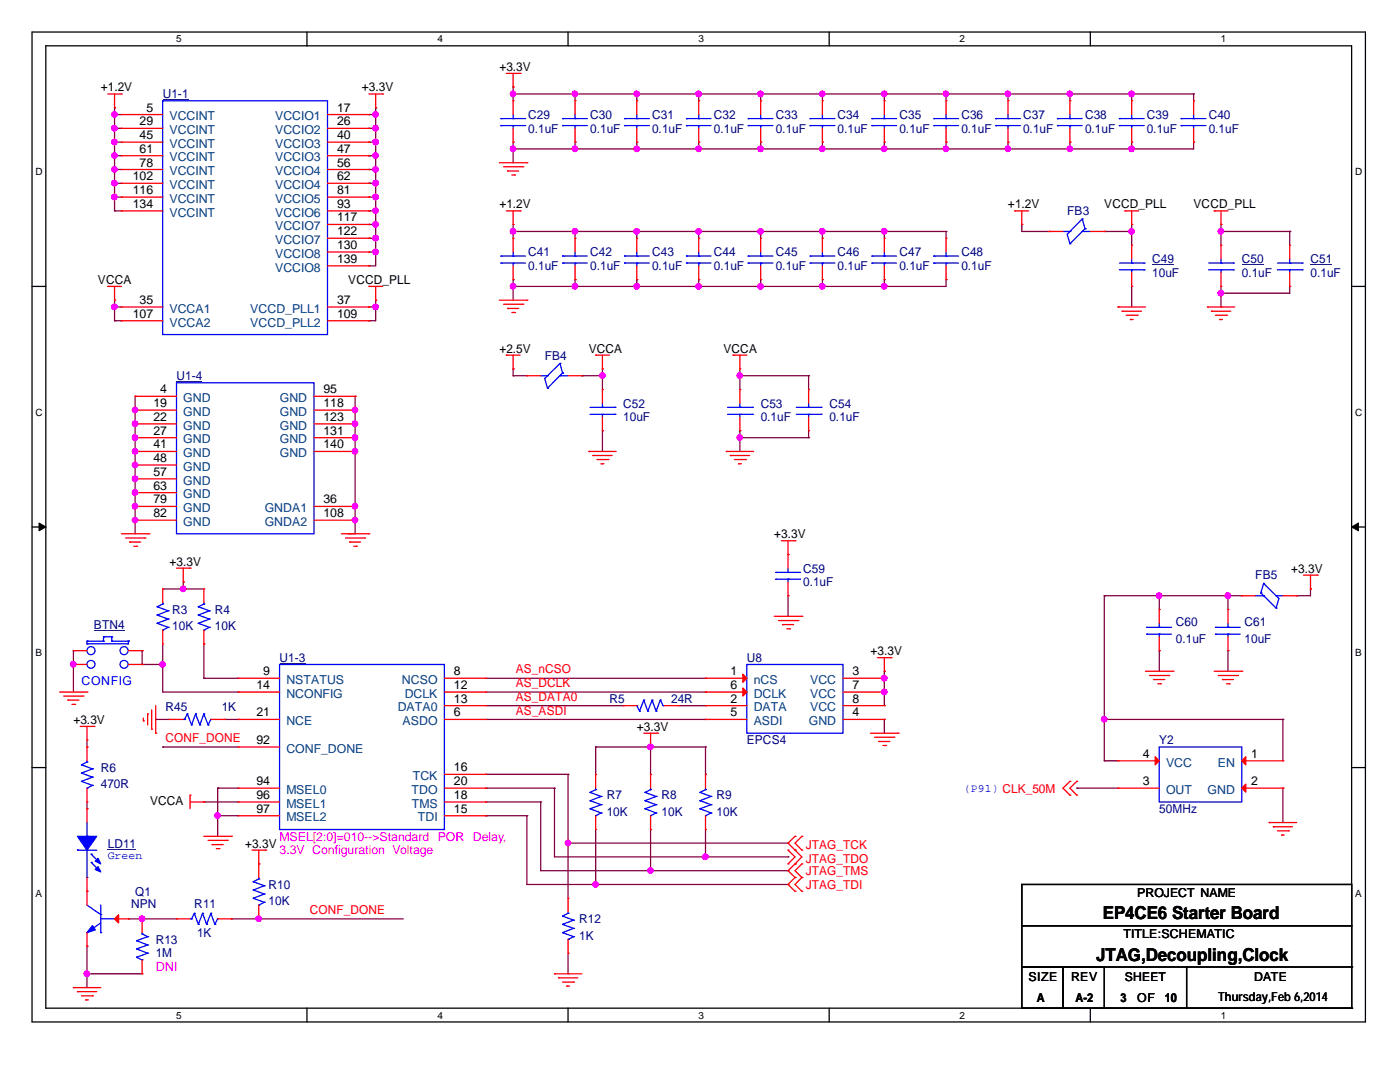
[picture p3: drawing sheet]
<svg xmlns="http://www.w3.org/2000/svg" width="279mm" height="216mm" viewBox="0 0 279 216" stroke-linecap="round" stroke-linejoin="round" font-family="sans-serif">
<path d="M6.4 6.4h266.1v197.5h-266.1zM9.1 9.1h260.6v192.1h-260.6z" fill="none" stroke="#000" stroke-width=".25"/>
<g fill="#fff">
<path d="M35.2 6.6h1.1v2.3h-1.1z"/>
<path d="M35.2 201.4h1.1v2.3h-1.1z"/>
</g>
<path d="M61.3 6.4v2.7M61.3 201.2v2.7" fill="none" stroke="#000" stroke-width=".25"/>
<g fill="#fff">
<path d="M87.3 6.6h1.1v2.3h-1.1z"/>
<path d="M87.3 201.4h1.1v2.3h-1.1z"/>
</g>
<path d="M113.4 6.4v2.7M113.4 201.2v2.7" fill="none" stroke="#000" stroke-width=".25"/>
<g fill="#fff">
<path d="M139.4 6.6h1.1v2.3h-1.1z"/>
<path d="M139.4 201.4h1.1v2.3h-1.1z"/>
</g>
<path d="M165.5 6.4v2.7M165.5 201.2v2.7" fill="none" stroke="#000" stroke-width=".25"/>
<g fill="#fff">
<path d="M191.5 6.6h1.1v2.3h-1.1z"/>
<path d="M191.5 201.4h1.1v2.3h-1.1z"/>
</g>
<path d="M217.6 6.4v2.7M217.6 201.2v2.7" fill="none" stroke="#000" stroke-width=".25"/>
<g fill="#fff">
<path d="M243.6 6.6h1.1v2.3h-1.1z"/>
<path d="M243.6 201.4h1.1v2.3h-1.1z"/>
<path d="M7.1 33.1h1.4v2.2h-1.4z"/>
<path d="M270.5 33.1h1.4v2.2h-1.4z"/>
<path d="M7.1 81.1h1.4v2.3h-1.4z"/>
<path d="M270.5 81.1h1.4v2.3h-1.4z"/>
</g>
<path d="M6.4 57.2h2.7M269.7 57.2h2.8" fill="none" stroke="#000" stroke-width=".25"/>
<g fill="#fff">
<path d="M7.1 129.1h1.3v2.3h-1.3z"/>
<path d="M270.5 129.1h1.3v2.3h-1.3z"/>
</g>
<path d="M6.4 105.2h2.7M269.7 105.2h2.8" fill="none" stroke="#000" stroke-width=".25"/>
<g fill="#000" stroke="#000" stroke-width=".2">
<path d="M7.8 104.4l1.3 .8-1.3 .7z" fill-rule="evenodd"/>
<path d="M269.7 105.2l1.4-.8v1.5z" fill-rule="evenodd"/>
</g>
<g fill="#fff">
<path d="M7.1 177.1h1.3v2.3h-1.3z"/>
<path d="M270.5 177.1h1.3v2.3h-1.3z"/>
</g>
<path d="M6.4 153.2h2.7M269.7 153.2h2.8M203.9 176.5h65.8v8.2h-65.8zM203.9 184.7h65.8v8.3h-65.8zM203.9 193h8.2v8.2h-8.2zM212.1 193h8.3v8.2h-8.3zM236.8 193h.1M236.8 193v8.2M269.7 193h.1M269.7 193v8.2M220.4 201.2h49.3M269.7 201.2h.1" fill="none" stroke="#000" stroke-width=".25"/>
<g fill="none" stroke="#800040" stroke-width=".25">
<path d="M102.4 17.4h.1M102.4 18.8h.1M102.4 17.4v2.7M102.4 18.8h135.8M114.8 18.8h.1M114.8 18.8v1.3M127.1 18.8h.1M127.1 18.8v1.3M139.4 18.8h.1M139.4 18.8v1.3M151.8 18.8h.1M151.8 18.8v1.3"/>
<path d="M164.1 18.8h.1M164.1 18.8v1.3M176.5 18.8h.1M176.5 18.8v1.3M188.8 18.8h.1M188.8 18.8v1.3M201.2 18.8h.1M201.2 18.8v1.3M213.5 18.8h.1M213.5 18.8v1.3M225.8 18.8h.1M225.8 18.8v1.3"/>
<path d="M238.2 18.8h.1M238.2 18.8v1.3M22.9 22.9h.1M22.9 25.6h.1M22.9 28.4h.1M22.9 31.1h.1M22.9 33.8h.1M22.9 36.6h.1M22.9 39.3h.1M22.9 21.5h.1M22.9 21.5v20.6M22.9 22.9h1.3"/>
<path d="M22.9 25.6h1.3M22.9 28.4h1.3M22.9 31.1h1.3M22.9 33.8h1.3M22.9 36.6h1.3M22.9 39.3h1.3M73.6 22.9h.1M73.6 25.6h.1M73.6 28.4h.1M73.6 31.1h.1M73.6 33.8h.1M73.6 36.6h.1"/>
<path d="M73.6 39.3h.1M73.6 22.9h1.4M73.6 25.6h1.4M73.6 28.4h1.4M73.6 31.1h1.4M73.6 33.8h1.4M73.6 36.6h1.4M73.6 39.3h1.4M75 21.5h.1M75 22.9h.1M75 25.6h.1M75 28.4h.1"/>
<path d="M75 31.1h.1M75 33.8h.1M75 36.6h.1M75 39.3h.1M75 21.5v31.5h-1.4M102.4 28.4h.1M102.4 29.7h.1M102.4 28.4v4.1M114.8 28.4h.1M114.8 29.7h.1M114.8 28.4v1.3M127.1 28.4h.1"/>
<path d="M127.1 29.7h.1M127.1 28.4v1.3M139.4 28.4h.1M139.4 29.7h.1M139.4 28.4v1.3M151.8 28.4h.1M151.8 29.7h.1M151.8 28.4v1.3M164.1 28.4h.1M164.1 29.7h.1M164.1 28.4v1.3M176.5 28.4h.1"/>
<path d="M176.5 29.7h.1M176.5 28.4v1.3M188.8 28.4h.1M188.8 29.7h.1M188.8 28.4v1.3M201.2 28.4h.1M201.2 29.7h.1M201.2 28.4v1.3M213.5 28.4h.1M213.5 29.7h.1M213.5 28.4v1.3M225.8 28.4h.1"/>
<path d="M225.8 29.7h.1M225.8 28.4v1.3M238.2 28.4h.1M238.2 28.4v1.3h-135.8M22.9 59.9h.1M22.9 42.1h.1M22.9 59.9v4.1M22.9 42.1h1.3M73.6 42.1h.1M73.6 44.8h.1M73.6 47.5h.1M73.6 50.3h.1"/>
<path d="M73.6 53h.1M73.6 42.1h1.4M73.6 44.8h1.4M73.6 47.5h1.4M73.6 50.3h1.4M75 42.1h.1M75 44.8h.1M75 47.5h.1M75 50.3h.1M75 59.9h.1M75 59.9v4.1h-1.4M102.4 55.8h.1"/>
<path d="M102.4 44.8h.1M102.4 46.2h.1M102.4 57.2h.1M102.4 44.8v2.7M102.4 55.8v4.1M102.4 46.2h86.4M114.8 55.8h.1M114.8 46.2h.1M114.8 57.2h.1M114.8 46.2v1.3M114.8 55.8v1.4M127.1 55.8h.1"/>
<path d="M127.1 46.2h.1M127.1 57.2h.1M127.1 46.2v1.3M127.1 55.8v1.4M139.4 55.8h.1M139.4 46.2h.1M139.4 57.2h.1M139.4 46.2v1.3M139.4 55.8v1.4M151.8 55.8h.1M151.8 46.2h.1M151.8 57.2h.1"/>
<path d="M151.8 46.2v1.3M151.8 55.8v1.4M164.1 55.8h.1M164.1 57.2h.1M164.1 46.2h.1M164.1 46.2v1.3M164.1 55.8v1.4M176.5 55.8h.1M176.5 46.2h.1M176.5 57.2h.1M176.5 46.2v1.3M176.5 55.8v1.4"/>
<path d="M188.8 55.8h.1M188.8 46.2h.1M188.8 46.2v1.3M188.8 55.8v1.4h-86.4M203.9 44.8h.1M203.9 44.8v1.4h5.5M209.4 46.2h.1M220.4 46.2h.1M220.4 46.2h5.4M225.8 57.2h.1M225.8 44.8h.1M225.8 46.2h.1"/>
<path d="M225.8 44.8v4.1M225.8 57.2v4.1M243.7 44.8h.1M243.7 58.5h.1M243.7 46.2h.1M243.7 46.2h13.7M243.7 44.8v4.1M243.7 57.2v4.1M257.4 46.2h.1M257.4 57.2h.1M257.4 46.2v2.7M257.4 57.2v1.3h-13.7"/>
<path d="M22.9 61.3h.1M22.9 64h.1M22.9 61.3h1.3M22.9 64h1.3M27 79.1h.1M27 79.1v27.4M70.9 79.1h.1M70.9 79.1v27.4h-1.4M73.6 61.3h.1M73.6 64h.1M73.6 61.3h1.4M75 61.3h.1"/>
<path d="M102.4 75h.1M102.4 73.6h.1M102.4 73.6v1.4M102.4 75h2.8M116.1 75h.1M116.1 75h4.1M120.2 73.6h.1M120.2 75h.1M120.2 73.6v4.1M147.7 75h.1M147.7 75h13.7M147.7 73.6v4.1"/>
<path d="M161.4 75h.1M161.4 75v2.7M243.7 61.3h.1M27 81.8h.1M27 84.6h.1M27 87.3h.1M27 90.1h.1M27 92.8h.1M27 95.5h.1M27 98.3h.1M70.9 84.6h.1M70.9 87.3h.1"/>
<path d="M70.9 90.1h.1M120.2 85.9h.1M120.2 85.9v4.2M147.7 85.9h.1M147.7 87.3h.1M147.7 85.9v4.2M147.7 87.3h13.7M161.4 87.3h.1M161.4 85.9v1.4M27 101h.1M27 103.8h.1M32.5 117.5h.1"/>
<path d="M32.5 117.5h8.2M36.6 116.1h.1M36.6 117.5h.1M36.6 116.1v1.4M69.5 106.5h.1M70.9 101h.1M70.9 103.8h.1M157.3 118.9h.1M157.3 118.9v4.1M220.4 118.9h.1M220.4 118.9v32.9M220.4 118.9h27.4"/>
<path d="M231.4 118.9h.1M231.4 118.9v2.7M245.1 118.9h.1M245.1 118.9v2.7M258.8 118.9h.1M261.5 117.5h.1M261.5 117.5v1.4h-2.7M14.6 129.8h.1M14.6 132.6h.1M14.6 129.8v8.3M28.4 129.8h.1M28.4 132.6h.1"/>
<path d="M28.4 129.8v2.8M28.4 132.6h4.1M32.5 132.6h.1M32.5 128.5v9.6h15M40.7 128.5h.1M40.7 135.3h.1M40.7 135.3h6.8M40.7 128.5v6.8M47.5 138.1h.1M96.9 135.3h43.9M96.9 138.1h43.9M140.8 135.3h.1"/>
<path d="M140.8 138.1h.1M176.5 133.9h.1M176.5 138.1h.1M176.5 135.3h.1M176.5 133.9v6.9M231.4 129.8h.1M231.4 129.8v4.1M245.1 129.8h.1M245.1 129.8v4.1M17.4 149.1h.1M17.4 147.7v1.4M31.1 143.6h.1"/>
<path d="M31.1 143.6h2.7M32.5 149.1h.1M32.5 149.1h15M43.4 157.3h.1M43.4 157.3v9.6M43.4 157.3h4.1M44.8 143.6h2.7M47.5 143.6h.1M96.9 154.5h.1M96.9 157.3h.1M96.9 140.8h27.5M96.9 143.6h43.9"/>
<path d="M96.9 157.3h13.8M96.9 154.5h16.5M110.7 157.3h.1M110.7 157.3v13.7h46.6M113.4 154.5h.1M113.4 154.5v24.7M118.9 149.1h.1M118.9 149.1h21.9M118.9 149.1v5.4M124.4 140.8h.1M129.8 149.1h.1M129.8 149.1v5.4"/>
<path d="M135.3 140.8h5.5M140.8 143.6h.1M140.8 140.8h.1M140.8 154.5h.1M140.8 149.1h.1M140.8 149.1v5.4M176.5 143.6h.1M176.5 143.6v2.7M214.9 157.3h.1M214.9 157.3h8.2M220.4 143.6h.1M220.4 151.8h.1"/>
<path d="M220.4 143.6h35.6M220.4 151.8h2.7M256 143.6h.1M256 157.3h.1M256 143.6v8.2M256 157.3v6.8M17.4 161.4h.1M17.4 160v1.4M40.7 160h.1M40.7 160h6.8M43.4 162.8h.1M43.4 162.8h4.1"/>
<path d="M96.9 160h.1M96.9 162.8h.1M96.9 162.8h8.3M96.9 160h11M105.2 162.8h.1M105.2 162.8v13.7h52.1M107.9 160h.1M107.9 160v13.7h49.4M113.4 168.2h.1M113.4 168.2h43.9M118.9 176.5h.1M118.9 165.5v11"/>
<path d="M129.8 173.7h.1M129.8 165.5v8.2M140.8 171h.1M140.8 165.5v5.5M157.3 168.2h.1M157.3 176.5h.1M157.3 173.7h.1M157.3 171h.1M17.4 188.8h.1M17.4 194.3h.1M17.4 188.8v8.3M17.4 194.3h11"/>
<path d="M25.6 183.3h.1M25.6 183.3h9.6M28.4 183.3h.1M46.2 183.3h.1M46.2 183.3h34.3M51.6 183.3h.1M113.4 194.3h.1M113.4 190.2v4.1"/>
</g>
<g fill="#f0f" stroke="#f0f" stroke-width=".25">
<circle cx="127.1" cy="29.7" r=".54"/>
<circle cx="127.1" cy="18.7" r=".54"/>
<circle cx="114.7" cy="18.7" r=".54"/>
<circle cx="102.4" cy="18.7" r=".54"/>
<circle cx="114.7" cy="29.7" r=".54"/>
<circle cx="102.4" cy="29.7" r=".54"/>
<circle cx="151.8" cy="18.7" r=".54"/>
<circle cx="139.4" cy="18.7" r=".54"/>
<circle cx="151.8" cy="29.7" r=".54"/>
<circle cx="139.4" cy="29.7" r=".54"/>
<circle cx="176.5" cy="29.7" r=".54"/>
<circle cx="164.1" cy="29.7" r=".54"/>
<circle cx="176.5" cy="18.7" r=".54"/>
<circle cx="164.1" cy="18.7" r=".54"/>
<circle cx="188.8" cy="18.7" r=".54"/>
<circle cx="188.8" cy="29.7" r=".54"/>
<circle cx="225.8" cy="29.7" r=".54"/>
<circle cx="225.8" cy="18.7" r=".54"/>
<circle cx="213.5" cy="18.7" r=".54"/>
<circle cx="201.1" cy="18.7" r=".54"/>
<circle cx="213.5" cy="29.7" r=".54"/>
<circle cx="201.1" cy="29.7" r=".54"/>
<circle cx="114.7" cy="46.2" r=".54"/>
<circle cx="102.4" cy="46.2" r=".54"/>
<circle cx="127.1" cy="46.2" r=".54"/>
<circle cx="127.1" cy="57.1" r=".54"/>
<circle cx="102.4" cy="57.1" r=".54"/>
<circle cx="114.7" cy="57.1" r=".54"/>
<circle cx="151.8" cy="46.2" r=".54"/>
<circle cx="139.4" cy="46.2" r=".54"/>
<circle cx="176.5" cy="57.1" r=".54"/>
<circle cx="164.1" cy="57.1" r=".54"/>
<circle cx="151.8" cy="57.1" r=".54"/>
<circle cx="139.4" cy="57.1" r=".54"/>
<circle cx="176.5" cy="46.2" r=".54"/>
<circle cx="164.1" cy="46.2" r=".54"/>
<circle cx="22.8" cy="33.8" r=".54"/>
<circle cx="22.8" cy="31" r=".54"/>
<circle cx="22.8" cy="36.5" r=".54"/>
<circle cx="74.9" cy="25.6" r=".54"/>
<circle cx="74.9" cy="33.8" r=".54"/>
<circle cx="74.9" cy="31" r=".54"/>
<circle cx="74.9" cy="42.1" r=".54"/>
<circle cx="74.9" cy="47.5" r=".54"/>
<circle cx="74.9" cy="50.3" r=".54"/>
<circle cx="22.8" cy="22.8" r=".54"/>
<circle cx="22.8" cy="61.2" r=".54"/>
<circle cx="120.2" cy="74.9" r=".54"/>
<circle cx="147.6" cy="74.9" r=".54"/>
<circle cx="147.6" cy="87.3" r=".54"/>
<circle cx="43.4" cy="162.7" r=".54"/>
<circle cx="22.8" cy="25.6" r=".54"/>
<circle cx="22.8" cy="28.3" r=".54"/>
<circle cx="22.8" cy="39.3" r=".54"/>
<circle cx="74.9" cy="22.8" r=".54"/>
<circle cx="74.9" cy="28.3" r=".54"/>
<circle cx="74.9" cy="36.5" r=".54"/>
<circle cx="74.9" cy="39.3" r=".54"/>
<circle cx="74.9" cy="44.8" r=".54"/>
<circle cx="17.3" cy="194.3" r=".54"/>
<circle cx="28.3" cy="183.3" r=".54"/>
<circle cx="32.4" cy="132.6" r=".54"/>
<circle cx="36.5" cy="117.5" r=".54"/>
<circle cx="70.8" cy="87.3" r=".54"/>
<circle cx="70.8" cy="90.1" r=".54"/>
<circle cx="70.8" cy="101" r=".54"/>
<circle cx="70.8" cy="103.8" r=".54"/>
<circle cx="26.9" cy="84.6" r=".54"/>
<circle cx="26.9" cy="81.8" r=".54"/>
<circle cx="26.9" cy="87.3" r=".54"/>
<circle cx="26.9" cy="92.8" r=".54"/>
<circle cx="26.9" cy="90.1" r=".54"/>
<circle cx="26.9" cy="98.3" r=".54"/>
<circle cx="26.9" cy="95.5" r=".54"/>
<circle cx="26.9" cy="101" r=".54"/>
<circle cx="26.9" cy="103.8" r=".54"/>
<circle cx="51.6" cy="183.3" r=".54"/>
<circle cx="176.5" cy="138.1" r=".54"/>
<circle cx="176.5" cy="135.3" r=".54"/>
<circle cx="70.8" cy="81.8" r=".54"/>
<circle cx="70.8" cy="84.6" r=".54"/>
<circle cx="14.6" cy="132.6" r=".54"/>
<circle cx="220.4" cy="143.5" r=".54"/>
<circle cx="245" cy="118.8" r=".54"/>
<circle cx="231.3" cy="118.8" r=".54"/>
<circle cx="113.3" cy="168.2" r=".54"/>
<circle cx="129.8" cy="149" r=".54"/>
<circle cx="74.9" cy="61.2" r=".54"/>
<circle cx="243.6" cy="46.2" r=".54"/>
<circle cx="243.6" cy="58.5" r=".54"/>
<circle cx="225.8" cy="46.2" r=".54"/>
<circle cx="118.8" cy="176.5" r=".54"/>
<circle cx="129.8" cy="173.7" r=".54"/>
<circle cx="140.8" cy="171" r=".54"/>
</g>
<g fill="none" stroke="#f00" stroke-width=".25">
<path d="M21.5 18.8h2.7M22.9 18.8v2.7M24.2 18.8h.1M73.6 18.8h2.8M75 18.8v2.7M76.4 18.8h.1M101 14.6h2.8M102.4 17.4h.1M102.4 14.6v2.8M103.8 14.6h.1M22.9 21.5h.1M24.2 25.6h.1"/>
<path d="M24.2 28.4h.1M24.2 31.1h.1M24.2 33.8h.1M24.2 36.6h.1M24.2 39.3h.1M24.2 22.9h.1M24.2 25.6h8.3M24.2 28.4h8.3M24.2 31.1h8.3M24.2 33.8h8.3M24.2 36.6h8.3M24.2 39.3h8.3"/>
<path d="M24.2 22.9h8.3M65.4 25.6h8.2M65.4 28.4h8.2M65.4 31.1h8.2M65.4 33.8h8.2M65.4 36.6h8.2M65.4 39.3h8.2M65.4 22.9h8.2M73.6 22.9h.1M73.6 25.6h.1M73.6 28.4h.1M73.6 31.1h.1"/>
<path d="M73.6 33.8h.1M73.6 36.6h.1M73.6 39.3h.1M75 21.5h.1M99.7 32.5h5.5M100.5 33.3h3.9M101.3 34.1h.1M101.3 34.1h2.2M102.2 34.9h.5M102.4 28.4h.1M102.4 20.1h.1M102.4 20.1v2.8"/>
<path d="M102.4 25.6v2.8M102.7 34.9h.1M104.4 33.3h.1M105.2 32.5h.1M114.8 28.4h.1M114.8 20.1h.1M114.8 20.1v2.8M114.8 25.6v2.8M127.1 28.4h.1M127.1 20.1h.1M127.1 20.1v2.8M127.1 25.6v2.8"/>
<path d="M139.4 28.4h.1M139.4 20.1h.1M139.4 20.1v2.8M139.4 25.6v2.8M151.8 28.4h.1M151.8 20.1h.1M151.8 20.1v2.8M151.8 25.6v2.8M164.1 28.4h.1M164.1 20.1h.1M164.1 20.1v2.8M164.1 25.6v2.8"/>
<path d="M176.5 28.4h.1M176.5 20.1h.1M176.5 20.1v2.8M176.5 25.6v2.8M188.8 28.4h.1M188.8 20.1h.1M188.8 20.1v2.8M188.8 25.6v2.8M201.2 28.4h.1M201.2 20.1h.1M201.2 20.1v2.8M201.2 25.6v2.8"/>
<path d="M213.5 28.4h.1M213.5 20.1h.1M213.5 20.1v2.8M213.5 25.6v2.8M225.8 28.4h.1M225.8 20.1h.1M225.8 20.1v2.8M225.8 25.6v2.8M238.2 28.4h.1M238.2 20.1h.1M238.2 20.1v2.8M238.2 25.6v2.8"/>
<path d="M21.5 57.2h.1M21.5 57.2h2.7M22.9 59.9h.1M22.9 57.2v2.7M24.2 42.1h.1M24.2 42.1h8.3M65.4 42.1h8.2M65.4 44.8h8.2M65.4 47.5h8.2M65.4 50.3h8.2M65.4 53h8.2M73.6 57.2h.1"/>
<path d="M73.6 42.1h.1M73.6 44.8h.1M73.6 47.5h.1M73.6 50.3h.1M73.6 53h.1M73.6 57.2h2.8M75 59.9h.1M75 57.2v2.7M99.7 59.9h5.5M101 42.1h2.8M102.4 44.8h.1M102.4 55.8h.1"/>
<path d="M102.4 47.5h.1M102.4 42.1v2.7M102.4 47.5v2.8M102.4 53v2.8M103.8 42.1h.1M105.2 59.9h.1M114.8 55.8h.1M114.8 47.5h.1M114.8 47.5v2.8M114.8 53v2.8M127.1 55.8h.1M127.1 47.5h.1"/>
<path d="M127.1 47.5v2.8M127.1 53v2.8M139.4 55.8h.1M139.4 47.5h.1M139.4 47.5v2.8M139.4 53v2.8M151.8 55.8h.1M151.8 47.5h.1M151.8 47.5v2.8M151.8 53v2.8M164.1 55.8h.1M164.1 47.5h.1"/>
<path d="M164.1 47.5v2.8M164.1 53v2.8M176.5 55.8h.1M176.5 47.5h.1M176.5 47.5v2.8M176.5 53v2.8M188.8 55.8h.1M188.8 47.5h.1M188.8 47.5v2.8M188.8 53v2.8M202.5 42.1h.1M202.5 42.1h2.8"/>
<path d="M203.9 44.8h.1M203.9 42.1v2.7M209.4 46.2h.1M209.4 46.2h2.7M217.6 46.2h2.8M220.4 46.2h.1M224.5 42.1h.1M224.5 42.1h2.7M225.8 44.8h.1M225.8 57.2h.1M225.8 48.9h.1M225.8 42.1v2.7"/>
<path d="M225.8 48.9v2.7M225.8 54.4v2.8M242.3 42.1h.1M242.3 42.1h2.8M243.7 44.8h.1M243.7 57.2h.1M243.7 48.9h.1M243.7 42.1v2.7M243.7 48.9v2.7M243.7 54.4v2.8M257.4 57.2h.1M257.4 48.9h.1"/>
<path d="M257.4 48.9v2.7M257.4 54.4v2.8M24.2 61.3h.1M24.2 64h.1M24.2 61.3h8.3M24.2 64h8.3M27 79.1h.1M27 79.1h8.2M62.7 79.1h8.2M65.4 61.3h8.2M65.4 64h8.2M70.9 79.1h.1"/>
<path d="M73.6 61.3h.1M73.6 64h.1M100.5 60.7h3.9M101 70.9h.1M101 70.9h2.8M101.3 61.6h.1M101.3 61.6h2.2M102.2 62.4h.5M102.4 73.6h.1M102.4 70.9v2.7M102.7 62.4h.1M104.4 60.7h.1"/>
<path d="M105.2 75h.1M105.2 75h2.7M113.4 75h2.7M116.1 75h.1M118.9 70.9h.1M118.9 70.9h2.7M120.2 73.6h.1M120.2 77.7h.1M120.2 70.9v2.7M120.2 77.7v2.8M146.3 70.9h.1M146.3 70.9h2.8"/>
<path d="M147.7 73.6h.1M147.7 77.7h.1M147.7 70.9v2.7M147.7 77.7v2.8M161.4 77.7h.1M161.4 77.7v2.8M223.1 61.3h.1M223.1 61.3h5.5M223.9 62.1h.1M223.9 62.1h3.9M224.7 62.9h2.2M225.6 63.8h.1"/>
<path d="M225.6 63.8h.5M226.9 62.9h.1M241 61.3h.1M241 61.3h5.4M241.8 62.1h.1M241.8 62.1h3.8M242.6 62.9h2.2M243.4 63.8h.1M243.4 63.8h.6M244.8 62.9h.1M27 81.8h.1M27 84.6h.1"/>
<path d="M27 87.3h.1M27 90.1h.1M27 92.8h.1M27 95.5h.1M27 98.3h.1M27 90.1h8.2M27 81.8h8.2M27 84.6h8.2M27 87.3h8.2M27 92.8h8.2M27 95.5h8.2M27 98.3h8.2"/>
<path d="M62.7 90.1h8.2M62.7 81.8h8.2M62.7 84.6h8.2M62.7 87.3h8.2M70.9 81.8h.1M70.9 84.6h.1M70.9 87.3h.1M70.9 90.1h.1M117.5 90.1h.1M117.5 90.1h5.5M118.3 90.9h.1M118.3 90.9h3.9"/>
<path d="M119.1 91.7h2.2M120 92.5h.1M120 92.5h.5M120.2 85.9h.1M120.2 83.2v2.7M121.3 91.7h.1M144.9 90.1h.1M144.9 90.1h5.5M145.8 90.9h.1M145.8 90.9h3.8M146.6 91.7h2.2M147.4 92.5h.1"/>
<path d="M147.4 92.5h.6M147.7 85.9h.1M147.7 83.2v2.7M148.8 91.7h.1M161.4 85.9h.1M161.4 83.2v2.7M24.2 106.5h5.5M25.1 107.4h3.8M25.9 108.2h.1M25.9 108.2h2.2M26.7 109h.6M27 101h.1"/>
<path d="M27 103.8h.1M27 101h8.2M27 103.8h8.2M27.3 109h.1M28.9 107.4h.1M29.7 106.5h.1M32.5 117.5h.1M32.5 117.5v2.7M35.2 113.4h2.7M36.6 116.1h.1M36.6 113.4v2.7M37.9 113.4h.1"/>
<path d="M40.7 117.5h.1M40.7 117.5v2.7M62.7 101h8.2M62.7 103.8h8.2M68.1 106.5h5.5M69 107.4h3.8M69.8 108.2h.1M69.8 108.2h2.2M70.6 109h.5M70.9 101h.1M70.9 103.8h.1M71.1 109h.1"/>
<path d="M72.8 107.4h.1M73.6 106.5h.1M155.9 107.9h2.8M157.3 110.7h.1M157.3 118.9h.1M157.3 107.9v5.5M157.3 116.1v2.8M158.7 107.9h.1M247.8 118.9h.1M247.8 118.9h2.7M256 118.9h2.8M258.8 118.9h.1"/>
<path d="M260.1 114.8h2.8M261.5 117.5h.1M261.5 114.8v2.7M262.9 114.8h.1M11.9 138.1h5.5M12.7 138.9h3.9M13.5 139.7h.1M13.5 139.7h2.2M14.6 129.8h.1M14.6 132.6h.1M14.6 129.8h2.8M14.6 132.6h2.8"/>
<path d="M16.6 138.9h.1M17.4 138.1h.1M25.6 129.8h2.8M25.6 132.6h2.8M28.4 129.8h.1M28.4 132.6h.1M32.5 128.5h.1M32.5 125.7v2.8M40.7 128.5h.1M40.7 125.7v2.8M47.5 138.1h.1M47.5 135.3h.1"/>
<path d="M47.5 138.1h8.3M47.5 135.3h8.3M88.7 138.1h8.2M88.7 135.3h8.2M96.9 135.3h.1M96.9 138.1h.1M140.8 135.3h.1M140.8 138.1h.1M140.8 138.1h8.3M140.8 135.3h8.3M154.5 123h5.5M155.4 123.8h3.8"/>
<path d="M156.2 124.6h.1M156.2 124.6h2.2M157 125.5h.6M157.6 125.5h.1M159.2 123.8h.1M160 123h.1M168.2 138.1h8.3M168.2 135.3h8.3M175.1 131.2h2.7M176.5 133.9h.1M176.5 135.3h.1M176.5 138.1h.1"/>
<path d="M176.5 131.2v2.7M177.8 131.2h.1M228.6 133.9h5.5M229.4 134.8h3.9M230.3 135.6h.1M230.3 135.6h2.2M231.1 136.4h.5M231.4 129.8h.1M231.4 121.6h.1M231.4 121.6v2.8M231.4 127.1v2.7M231.6 136.4h.1"/>
<path d="M233.3 134.8h.1M234.1 133.9h.1M242.3 133.9h5.5M243.1 134.8h3.9M244 135.6h.1M244 135.6h2.2M244.8 136.4h.5M245.1 129.8h.1M245.1 121.6h.1M245.1 121.6v2.8M245.1 127.1v2.7M245.3 136.4h.1"/>
<path d="M247 134.8h.1M247.8 133.9h.1M14.4 140.5h.5M14.9 140.5h.1M16 144.9h2.8M17.4 147.7h.1M17.4 149.1h.1M17.4 144.9v2.8M17.4 149.1v2.7M17.4 157.3v2.7M18.8 144.9h.1M28.6 143.8h.1"/>
<path d="M28.6 143.3v.5M29.5 142.5h.1M29.5 142.5v2.2M30.3 145.5h.1M30.3 141.6v3.9M31.1 146.3h.1M31.1 140.8v5.5M33.8 143.6h.1M33.8 143.6h2.8M37.9 158.7h.1M37.9 158.7v2.7M42.1 143.6h2.7"/>
<path d="M44.8 143.6h.1M47.5 149.1h.1M47.5 157.3h.1M47.5 143.6h.1M47.5 143.6h8.3M47.5 157.3h8.3M47.5 149.1h8.3M88.7 140.8h8.2M88.7 143.6h8.2M88.7 157.3h8.2M88.7 154.5h8.2M96.9 140.8h.1"/>
<path d="M96.9 143.6h.1M96.9 154.5h.1M96.9 157.3h.1M118.9 154.5h.1M118.9 154.5v2.8M124.4 140.8h.1M124.4 140.8h2.7M128.5 146.3h2.7M129.8 149.1h.1M129.8 154.5h.1M129.8 146.3v2.8M129.8 154.5v2.8"/>
<path d="M131.2 146.3h.1M132.6 140.8h2.7M135.3 140.8h.1M140.8 154.5h.1M140.8 140.8h.1M140.8 143.6h.1M140.8 154.5v2.8M140.8 140.8h8.3M140.8 143.6h8.3M168.2 140.8h8.3M168.2 143.6h8.3M173.7 146.3h5.5"/>
<path d="M174.5 147.1h3.9M175.4 148h.1M175.4 148h2.2M176.2 148.8h.5M176.5 143.6h.1M176.5 140.8h.1M176.7 148.8h.1M178.4 147.1h.1M179.2 146.3h.1M213.5 158.7h.1M213.5 155.9h.1M213.5 155.9l-1.4 1.4 1.4 1.4"/>
<path d="M214.9 158.7h.1M214.9 155.9h.1M214.9 155.9l-1.4 1.4 1.4 1.4M223.1 151.8h.1M223.1 157.3h.1M223.1 151.8h8.3M223.1 157.3h8.3M247.8 151.8h8.2M247.8 157.3h8.2M256 157.3h.1M256 151.8h.1M17.4 161.4h.1"/>
<path d="M17.4 177.8h.1M17.4 160h.1M17.4 161.4v2.7M17.4 175.1v5.5M37.9 160h2.8M40.7 160h.1M40.7 166.9h5.5M41.5 167.7h3.8M42.3 168.5h.1M42.3 168.5h2.2M43.2 169.3h.5M43.7 169.3h.1"/>
<path d="M45.3 167.7h.1M46.2 166.9h.1M47.5 160h.1M47.5 162.8h.1M47.5 160h8.3M47.5 162.8h8.3M50.3 169.6h2.7M51.6 172.4h.1M51.6 169.6v5.5M53 169.6h.1M88.7 160h8.2M88.7 162.8h8.2"/>
<path d="M96.9 162.8h.1M96.9 160h.1M113.4 179.2h.1M113.4 179.2v2.7M118.9 165.5h.1M118.9 162.8v2.7M129.8 165.5h.1M129.8 162.8v2.7M140.8 165.5h.1M140.8 162.8v2.7M157.3 169.6h.1M157.3 172.4h.1"/>
<path d="M157.3 169.6l1.4 1.4-1.4 1.4M158.7 172.4h.1M158.7 175.1h.1M158.7 169.6h.1M158.7 166.9h.1M158.7 177.8h.1M158.7 172.4l-1.4 1.3 1.4 1.4M158.7 166.9l-1.4 1.3 2.7 2.8-1.3 1.4M158.7 175.1l-1.4 1.4 1.4 1.3M160 175.1h.1M160 172.4h.1M160 169.6h.1"/>
<path d="M160 166.9h.1M160 177.8h.1M160 172.4l-1.3 1.3 1.3 1.4M160 166.9l-1.3 1.3 1.3 1.4M160 175.1l-1.3 1.4 1.3 1.3M253.3 164.1h.1M253.3 164.1h5.5M254.1 165h.1M254.1 165h3.8M254.9 165.8h2.2M255.8 166.6h.1M255.8 166.6h.5"/>
<path d="M257.1 165.8h.1M14.6 197.1h.1M14.6 197.1h5.5M15.5 197.9h.1M15.5 197.9h3.8M16.3 198.7h2.2M17.1 199.5h.1M17.1 199.5h.6M17.4 188.8h.1M17.4 186.1v2.7M18.5 198.7h.1M22.9 183.3h2.7"/>
<path d="M25.6 183.3h.1M28.4 194.3h.1M28.4 183.3h.1M28.4 183.3v2.8M28.4 191.6v2.7M35.2 183.3h.1M35.2 183.3h2.7M43.4 183.3h2.8M46.2 183.3h.1M51.6 183.3h.1M51.6 180.6v2.7M110.7 194.3h.1"/>
<path d="M110.7 194.3h5.4M111.5 195.1h.1M111.5 195.1h3.8M112.3 196h2.2M113.1 196.8h.1M113.1 196.8h.6M113.4 190.2h.1M113.4 187.5v2.7M114.5 196h.1"/>
</g>
<g fill="none" stroke="#00f" stroke-width=".25">
<path d="M32.5 20.1h32.9v46.7h-32.9zM99.9 23.7h.1M99.9 25.1h.1M99.9 23.7h5M99.9 25.1h5M102.4 25.1h.1M102.4 23.7h.1M102.4 22.9v.8M102.4 25.1v.5M112.3 23.7h.1M112.3 25.1h.1M112.3 23.7h4.9"/>
<path d="M112.3 25.1h4.9M114.8 25.1h.1M114.8 23.7h.1M114.8 22.9v.8M114.8 25.1v.5M124.6 23.7h.1M124.6 25.1h.1M124.6 23.7h5M124.6 25.1h5M127.1 25.1h.1M127.1 23.7h.1M127.1 22.9v.8"/>
<path d="M127.1 25.1v.5M137 23.7h.1M137 25.1h.1M137 23.7h4.9M137 25.1h4.9M139.4 25.1h.1M139.4 23.7h.1M139.4 22.9v.8M139.4 25.1v.5M149.3 23.7h.1M149.3 25.1h.1M149.3 23.7h5"/>
<path d="M149.3 25.1h5M151.8 25.1h.1M151.8 23.7h.1M151.8 22.9v.8M151.8 25.1v.5M161.7 23.7h.1M161.7 25.1h.1M161.7 23.7h4.9M161.7 25.1h4.9M164.1 25.1h.1M164.1 23.7h.1M164.1 22.9v.8"/>
<path d="M164.1 25.1v.5M174 23.7h.1M174 25.1h.1M174 23.7h4.9M174 25.1h4.9M176.5 25.1h.1M176.5 23.7h.1M176.5 22.9v.8M176.5 25.1v.5M186.4 23.7h.1M186.4 25.1h.1M186.4 23.7h4.9"/>
<path d="M186.4 25.1h4.9M188.8 25.1h.1M188.8 23.7h.1M188.8 22.9v.8M188.8 25.1v.5M198.7 23.7h.1M198.7 25.1h.1M198.7 23.7h4.9M198.7 25.1h4.9M201.2 25.1h.1M201.2 23.7h.1M201.2 22.9v.8"/>
<path d="M201.2 25.1v.5M211 23.7h.1M211 25.1h.1M211 23.7h5M211 25.1h5M213.5 25.1h.1M213.5 23.7h.1M213.5 22.9v.8M213.5 25.1v.5M223.4 23.7h.1M223.4 25.1h.1M223.4 23.7h4.9"/>
<path d="M223.4 25.1h4.9M225.8 25.1h.1M225.8 23.7h.1M225.8 22.9v.8M225.8 25.1v.5M235.7 23.7h.1M235.7 25.1h.1M235.7 23.7h5M235.7 25.1h5M238.2 25.1h.1M238.2 23.7h.1M238.2 22.9v.8"/>
<path d="M238.2 25.1v.5M99.9 51.1h.1M99.9 52.5h.1M99.9 52.5h5M99.9 51.1h5M102.4 52.5h.1M102.4 51.1h.1M102.4 50.3v.8M102.4 52.5v.5M112.3 51.1h.1M112.3 52.5h.1M112.3 52.5h4.9"/>
<path d="M112.3 51.1h4.9M114.8 52.5h.1M114.8 51.1h.1M114.8 50.3v.8M114.8 52.5v.5M124.6 51.1h.1M124.6 52.5h.1M124.6 52.5h5M124.6 51.1h5M127.1 52.5h.1M127.1 51.1h.1M127.1 50.3v.8"/>
<path d="M127.1 52.5v.5M137 51.1h.1M137 52.5h.1M137 52.5h4.9M137 51.1h4.9M139.4 52.5h.1M139.4 51.1h.1M139.4 50.3v.8M139.4 52.5v.5M149.3 51.1h.1M149.3 52.5h.1M149.3 52.5h5"/>
<path d="M149.3 51.1h5M151.8 52.5h.1M151.8 51.1h.1M151.8 50.3v.8M151.8 52.5v.5M161.7 51.1h.1M161.7 52.5h.1M161.7 52.5h4.9M161.7 51.1h4.9M164.1 52.5h.1M164.1 51.1h.1M164.1 50.3v.8"/>
<path d="M164.1 52.5v.5M174 51.1h.1M174 52.5h.1M174 52.5h4.9M174 51.1h4.9M176.5 52.5h.1M176.5 51.1h.1M176.5 50.3v.8M176.5 52.5v.5M186.4 51.1h.1M186.4 52.5h.1M186.4 52.5h4.9"/>
<path d="M186.4 51.1h4.9M188.8 52.5h.1M188.8 51.1h.1M188.8 50.3v.8M188.8 52.5v.5M212.1 46.2h1.4M213.5 48.6h.1M213.5 46.2h.1M216 43.7h.1M216 46.2h.1M216 43.7l-3 3 .5 1.9M216 46.2h1.6"/>
<path d="M216 43.7l.5 1.9M216.5 45.6h.1M216.5 45.6l-3 3M223.4 52.5h4.9M223.4 53.8h4.9M225.8 53.8h.1M225.8 52.5h.1M225.8 51.6v.9M225.8 53.8v.6M228.3 52.5h.1M228.3 53.8h.1M241.2 52.5h5"/>
<path d="M241.2 53.8h5M243.7 53.8h.1M243.7 52.5h.1M243.7 51.6v.9M243.7 53.8v.6M246.2 52.5h.1M246.2 53.8h.1M254.9 52.5h5M254.9 53.8h5M257.4 53.8h.1M257.4 52.5h.1M257.4 51.6v.9"/>
<path d="M257.4 53.8v.6M259.9 52.5h.1M259.9 53.8h.1M35.2 76.4h27.5v30.1h-27.5zM107.9 75h1.4M109.3 77.5h.1M109.3 75h.1M111.8 72.5h.1M111.8 75h.1M111.8 72.5l-3.1 3 .6 2M111.8 75h1.6M111.8 72.5l.5 1.9"/>
<path d="M112.3 74.4h.1M112.3 74.4l-3 3.1M117.8 81.3h4.9M117.8 82.7h4.9M120.2 82.7h.1M120.2 81.3h.1M120.2 80.5v.8M120.2 82.7v.5M122.7 81.3h.1M122.7 82.7h.1M145.2 81.3h5M145.2 82.7h5"/>
<path d="M147.7 82.7h.1M147.7 81.3h.1M147.7 80.5v.8M147.7 82.7v.5M150.2 81.3h.1M150.2 82.7h.1M158.9 81.3h5M158.9 82.7h5M161.4 82.7h.1M161.4 81.3h.1M161.4 80.5v.8M161.4 82.7v.5"/>
<path d="M163.9 81.3h.1M163.9 82.7h.1M154.8 114.2h.1M154.8 115.6h.1M154.8 114.2h5M154.8 115.6h5M157.3 115.6h.1M157.3 114.2h.1M157.3 113.4v.8M157.3 115.6v.5M250.5 118.9h1.7M251.6 118.3h.1"/>
<path d="M251.6 118.3l3.1 3M252.2 116.4h.1M252.2 118.9h.1M252.2 116.4l3 3-.5 1.9M252.2 116.4l-.6 1.9M254.7 118.9h.1M254.7 118.9h1.3M17.4 128.5h.1M17.4 127.9h.1M17.4 127.9v.6M17.4 127.9h3.3M20.7 127.9h.1"/>
<path d="M20.7 127.1h.1M20.7 127.1v.8M20.7 127.1h1.6M22.3 127.1h.1M22.3 127.9h.1M22.3 127.9h3.3M22.3 127.1v.8M25.6 127.9h.1M25.6 127.9v.6h-8.2M31.4 121.1h.1M31.4 122.7h.1M31.4 124.4h.1"/>
<path d="M31.4 121.1l2.2 .8M31.4 122.7l2.2 .8M31.4 124.4l2.2 .8M32.5 125.7h.1M32.5 120.5h.1M32.5 120.5l-1.1 .6M32.5 120.2v.3M33.6 121.9h.1M33.6 123.5h.1M33.6 125.2h.1M33.6 121.9l-2.2 .8M33.6 123.5l-2.2 .9"/>
<path d="M33.6 125.2l-1.1 .5M39.6 121.1h.1M39.6 122.7h.1M39.6 124.4h.1M39.6 121.1l2.2 .8M39.6 122.7l2.2 .8M39.6 124.4l2.2 .8M40.7 125.7h.1M40.7 120.5h.1M40.7 120.5l-1.1 .6M40.7 120.2v.3M41.8 121.9h.1"/>
<path d="M41.8 123.5h.1M41.8 125.2h.1M41.8 121.9l-2.2 .8M41.8 123.5l-2.2 .9M41.8 125.2l-1.1 .5M55.8 132.6h32.9v32.9h-32.9zM128.5 139.7h.1M128.5 139.7l.8 2.2M128.5 139.7l-.9 2.2M130.1 139.7h.1M130.1 139.7l.8 2.2M130.1 139.7l-.8 2.2"/>
<path d="M131.8 139.7h.1M131.8 139.7l.5 1.1M131.8 139.7l-.9 2.2M149.1 132.6h19.1v13.7h-19.1zM228.9 125.2h.1M228.9 126.5h.1M228.9 125.2h4.9M228.9 126.5h4.9M231.4 126.5h.1M231.4 125.2h.1M231.4 124.4v.8M231.4 126.5v.6"/>
<path d="M242.6 125.2h.1M242.6 126.5h.1M242.6 125.2h4.9M242.6 126.5h4.9M245.1 126.5h.1M245.1 125.2h.1M245.1 124.4v.8M245.1 126.5v.6M254.7 121.3h.1M16.3 152.6h.1M16.3 154.3h.1M16.3 155.9h.1"/>
<path d="M16.3 152.6l2.2 .8M16.3 154.3l2.2 .8M16.3 155.9l2.2 .8M17.4 157.3h.1M17.4 152.1h.1M17.4 151.8v.3M17.4 152.1l-1.1 .5M18.5 153.4h.1M18.5 155.1h.1M18.5 156.7h.1M18.5 153.4l-2.2 .9M18.5 155.1l-2.2 .8"/>
<path d="M18.5 156.7l-1.1 .6M36.6 143.6h.2M36.8 143.6h.1M37.4 142.5h.1M37.4 142.5l-.6 1.1M37.4 142.5l.8 2.2M38.2 144.7h.1M39 142.5h.1M39 142.5l-.8 2.2M39 142.5l.9 2.2M39.9 144.7h.1M40.7 142.5h.1"/>
<path d="M40.7 142.5l-.8 2.2M40.7 142.5l.8 2.2M41.5 144.7h.1M42.1 143.6h.1M42.1 143.6l-.6 1.1M117.8 158.1h.1M117.8 159.8h.1M117.8 158.1l2.2 .8M117.8 159.8l2.2 .8M118.9 157.6h.1M118.9 157.6l-1.1 .5M118.9 157.3v.3"/>
<path d="M120 158.9h.1M120 158.9l-2.2 .9M127.1 140.8h.1M127.1 140.8l.5 1.1M127.6 141.9h.1M128.7 158.1h.1M128.7 159.8h.1M128.7 158.1l2.2 .8M128.7 159.8l2.2 .8M129.3 141.9h.1M129.8 157.6h.1M129.8 157.6l-1.1 .5"/>
<path d="M129.8 157.3v.3M130.9 141.9h.1M130.9 158.9h.1M130.9 158.9l-2.2 .9M132.3 140.8h.1M132.3 140.8h.3M139.7 158.1h.1M139.7 159.8h.1M139.7 158.1l2.2 .8M139.7 159.8l2.2 .8M140.8 157.6h.1M140.8 157.6l-1.1 .5"/>
<path d="M140.8 157.3v.3M141.9 158.9h.1M141.9 158.9l-2.2 .9M231.4 149.1h16.4v10.9h-16.4zM15.5 169.6h.1M15.5 169.6h3.8M17.4 166.9h.1M17.4 175.1h.1M17.4 164.1v2.8M17.4 169.6v5.5M18.2 170.4h.1M18.2 172.1h.1"/>
<path d="M18.2 170.4l1.7 1.7M18.2 172.1l1.7 1.6M50.5 175.9h.1M50.5 177.6h.1M50.5 179.2h.1M50.5 175.9l2.2 .8M50.5 177.6l2.2 .8M50.5 179.2l2.2 .8M51.6 175.4h.1M51.6 175.4l-1.1 .5M51.6 175.1v.3M52.7 176.7h.1"/>
<path d="M52.7 178.4h.1M52.7 176.7l-2.2 .9M52.7 178.4l-2.2 .8M117.8 161.4h.1M117.8 161.4l2.2 .8M118.9 162.8h.1M120 160.6h.1M120 162.2h.1M120 160.6l-2.2 .8M120 162.2l-1.1 .6M128.7 161.4h.1M128.7 161.4l2.2 .8"/>
<path d="M129.8 162.8h.1M130.9 160.6h.1M130.9 162.2h.1M130.9 160.6l-2.2 .8M130.9 162.2l-1.1 .6M139.7 161.4h.1M139.7 161.4l2.2 .8M140.8 162.8h.1M141.9 160.6h.1M141.9 162.2h.1M141.9 160.6l-2.2 .8M141.9 162.2l-1.1 .6"/>
<path d="M17.4 186.1h.1M17.4 180.6l2.7 1.9M20.1 182.5h.1M20.1 186.1h.1M20.1 184.1l-2.7 2M20.1 180.6v5.5M20.1 183.3h2.8M22.9 183.3h.1M27.3 187.7h.1M27.3 189.4h.1M27.3 191h.1M27.3 187.7l2.2 .9"/>
<path d="M27.3 189.4l2.2 .8M27.3 191l1.1 .6M28.4 191.6h.1M28.4 186.4h.1M28.4 186.4l1.1 .5M28.4 186.1v.3M29.5 186.9h.1M29.5 188.6h.1M29.5 190.2h.1M29.5 186.9l-2.2 .8M29.5 188.6l-2.2 .8M29.5 190.2l-2.2 .8"/>
<path d="M37.9 183.3h.3M38.2 183.3h.1M38.8 182.2h.1M38.8 182.2l-.6 1.1M38.8 182.2l.8 2.2M39.6 184.4h.1M40.4 182.2h.1M40.4 182.2l-.8 2.2M40.4 182.2l.8 2.2M41.2 184.4h.1M42.1 182.2h.1M42.1 182.2l-.9 2.2"/>
<path d="M42.1 182.2l.8 2.2M42.9 184.4h.1M43.4 183.3h.1M43.4 183.3l-.5 1.1M51.6 180.6h.1M52.7 180h.1M52.7 180l-1.1 .6M112.3 182.8h.1M112.3 184.4h.1M112.3 186.1h.1M112.3 182.8l2.2 .8M112.3 184.4l2.2 .9"/>
<path d="M112.3 186.1l2.2 .8M113.4 187.5h.1M113.4 182.2h.1M113.4 182.2l-1.1 .6M113.4 181.9v.3M114.5 183.6h.1M114.5 185.3h.1M114.5 186.9h.1M114.5 183.6l-2.2 .8M114.5 185.3l-2.2 .8M114.5 186.9l-1.1 .6"/>
<circle cx="18.2" cy="129.8" r=".81"/>
<circle cx="18.2" cy="132.6" r=".8"/>
<circle cx="24.8" cy="129.8" r=".81"/>
<circle cx="24.8" cy="132.6" r=".8"/>
</g>
<path d="M32.5 19.9h5.1M230 52.9h4.3M247.8 52.9h4.4M261.5 52.9h4.4M35.2 76.2h5.2M18.8 125.9h6.1M55.8 132.4h5.2M21.5 169.5h5.7" fill="none" stroke="#000080" stroke-width=".2"/>
<g fill="#00f" stroke="#00f" stroke-width=".25">
<path d="M15.5 166.9h3.8l-1.9 2.7z" fill-rule="evenodd"/>
<path d="M19.6 172.9l.5 1.1-1.1-.5z" fill-rule="evenodd"/>
<path d="M19.6 171.3l.5 1.1-1.1-.6z" fill-rule="evenodd"/>
<path d="M18.5 184.7l.5 .8-1.6 .6z" fill-rule="evenodd"/>
</g>
<g fill="#f00" stroke="#f00" stroke-width=".25">
<path d="M148.3 134.5l.8 .8-.8 .8z" fill-rule="evenodd"/>
<path d="M148.3 137.3l.8 .8-.8 .8z" fill-rule="evenodd"/>
<path d="M230.5 151l.9 .8-.9 .8z" fill-rule="evenodd"/>
<path d="M247.8 157.3l.8-.8v1.6z" fill-rule="evenodd"/>
<path d="M247.8 151.8l.8-.8v1.6z" fill-rule="evenodd"/>
<path d="M22.9 183.3l.8-.8v1.6z" fill-rule="evenodd"/>
</g>
<g font-size="3.6">
<text x="220.1" y="183.3">EP4CE6 Starter Board</text>
<text x="218.7" y="191.9">JTAG,Decoupling,Clock</text>
</g>
<g font-size="2.5">
<text x="99.7" y="14.1">+3.3V</text>
<text x="20.1" y="18.2">+1.2V</text>
<text x="29.2" y="22.3">5</text>
<text x="67.3" y="22.3">17</text>
<text x="72.2" y="18.2">+3.3V</text>
<text x="27.9" y="25">29</text>
<text x="27.9" y="27.8">45</text>
<text x="67.3" y="25">26</text>
<text x="67.3" y="27.8">40</text>
<text x="26.5" y="36">102</text>
<text x="27.9" y="30.5">61</text>
<text x="27.9" y="33.2">78</text>
<text x="67.3" y="30.5">47</text>
<text x="67.3" y="33.2">56</text>
<text x="67.3" y="36">62</text>
<text x="26.5" y="38.7">116</text>
<text x="26.5" y="41.5">134</text>
<text x="67.3" y="38.7">81</text>
<text x="67.3" y="41.5">93</text>
<text x="99.7" y="41.6">+1.2V</text>
<text x="201.2" y="41.6">+1.2V</text>
<text x="220.4" y="41.6">VCCD_PLL</text>
<text x="238.2" y="41.6">VCCD_PLL</text>
<text x="67.3" y="44.2">117</text>
<text x="67.3" y="46.9">122</text>
<text x="67.3" y="49.7">130</text>
<text x="67.3" y="52.5">139</text>
<text x="19.6" y="56.6">VCCA</text>
<text x="69.5" y="56.6">VCCD_PLL</text>
<text x="26.5" y="63.4">107</text>
<text x="27.9" y="60.7">35</text>
<text x="67.3" y="60.7">37</text>
<text x="67.3" y="63.4">109</text>
<text x="99.7" y="70.4">+2.5V</text>
<text x="117.5" y="70.4">VCCA</text>
<text x="144.4" y="70.4">VCCA</text>
<text x="30.6" y="81.2">19</text>
<text x="30.6" y="84">22</text>
<text x="32" y="78.5">4</text>
<text x="64.6" y="78.5">95</text>
<text x="64.6" y="81.2">118</text>
<text x="64.6" y="84">123</text>
<text x="30.6" y="86.7">27</text>
<text x="30.6" y="89.5">41</text>
<text x="64.6" y="86.7">131</text>
<text x="64.6" y="89.5">140</text>
<text x="30.6" y="92.2">48</text>
<text x="30.6" y="95">57</text>
<text x="30.6" y="97.7">63</text>
<text x="30.6" y="100.5">79</text>
<text x="64.6" y="100.5">36</text>
<text x="30.6" y="103.2">82</text>
<text x="64.6" y="103.2">108</text>
<text x="154.5" y="107.4">+3.3V</text>
<text x="33.8" y="112.9">+3.3V</text>
<text x="257.7" y="114.3">+3.3V</text>
<text x="173.7" y="130.7">+3.3V</text>
<text x="51.2" y="137.5">14</text>
<text x="52.5" y="134.7">9</text>
<text x="90.6" y="134.7">8</text>
<text x="90.6" y="137.5">12</text>
<text x="145.8" y="134.7">1</text>
<text x="145.8" y="137.5">6</text>
<text x="170.1" y="134.7">3</text>
<text x="170.1" y="137.5">7</text>
<text x="51.2" y="143">21</text>
<text x="90.6" y="140.2">13</text>
<text x="90.6" y="143">6</text>
<text x="145.8" y="140.2">2</text>
<text x="145.8" y="143">5</text>
<text x="170.1" y="143">4</text>
<text x="170.1" y="140.2">8</text>
<text x="14.6" y="144.4">+3.3V</text>
<text x="51.2" y="148.5">92</text>
<text x="127.1" y="145.8">+3.3V</text>
<text x="90.6" y="153.9">16</text>
<text x="228.1" y="151.2">4</text>
<text x="249.7" y="151.2">1</text>
<text x="30" y="160.6">VCCA</text>
<text x="51.2" y="156.7">94</text>
<text x="51.2" y="159.4">96</text>
<text x="90.6" y="156.7">20</text>
<text x="90.6" y="159.4">18</text>
<text x="228.1" y="156.7">3</text>
<text x="249.7" y="156.7">2</text>
<text x="51.2" y="162.2">97</text>
<text x="90.6" y="162.2">15</text>
<text x="48.9" y="169.1">+3.3V</text>
<text x="226.9" y="179">PROJECT NAME</text>
<text x="224.2" y="187.2">TITLE:SCHEMATIC</text>
<text x="205.3" y="195.7">SIZE</text>
<text x="213.8" y="195.7">REV</text>
<text x="250.3" y="195.7">DATE</text>
<text x="206.9" y="199.9">A</text>
<text x="214.6" y="199.9">A-2</text>
<text x="223.6" y="199.9">3</text>
<text x="226.9" y="199.9">OF</text>
<text x="232.5" y="199.9">10</text>
<text x="243.1" y="199.6">Thursday,Feb 6,2014</text>
</g>
<g font-size="2.5" fill="#000080">
<text x="32.5" y="19.6">U1-1</text>
<text x="105.4" y="23.7">C29</text>
<text x="117.8" y="23.7">C30</text>
<text x="130.1" y="23.7">C31</text>
<text x="142.5" y="23.7">C32</text>
<text x="154.8" y="23.7">C33</text>
<text x="167.1" y="23.7">C34</text>
<text x="179.5" y="23.7">C35</text>
<text x="191.9" y="23.7">C36</text>
<text x="204.2" y="23.7">C37</text>
<text x="216.5" y="23.7">C38</text>
<text x="228.9" y="23.7">C39</text>
<text x="241.2" y="23.7">C40</text>
<text x="105.4" y="26.5">0.1uF</text>
<text x="117.8" y="26.5">0.1uF</text>
<text x="130.1" y="26.5">0.1uF</text>
<text x="142.5" y="26.5">0.1uF</text>
<text x="154.8" y="26.5">0.1uF</text>
<text x="167.1" y="26.5">0.1uF</text>
<text x="179.5" y="26.5">0.1uF</text>
<text x="191.9" y="26.5">0.1uF</text>
<text x="204.2" y="26.5">0.1uF</text>
<text x="216.5" y="26.5">0.1uF</text>
<text x="228.9" y="26.5">0.1uF</text>
<text x="241.2" y="26.5">0.1uF</text>
<text x="213" y="42.9">FB3</text>
<text x="105.4" y="51.2">C41</text>
<text x="105.4" y="53.9">0.1uF</text>
<text x="117.8" y="51.2">C42</text>
<text x="117.8" y="53.9">0.1uF</text>
<text x="130.1" y="51.2">C43</text>
<text x="130.1" y="53.9">0.1uF</text>
<text x="142.5" y="51.2">C44</text>
<text x="142.5" y="53.9">0.1uF</text>
<text x="154.8" y="51.2">C45</text>
<text x="154.8" y="53.9">0.1uF</text>
<text x="167.1" y="51.2">C46</text>
<text x="167.1" y="53.9">0.1uF</text>
<text x="179.5" y="51.2">C47</text>
<text x="179.5" y="53.9">0.1uF</text>
<text x="191.9" y="51.2">C48</text>
<text x="191.9" y="53.9">0.1uF</text>
<text x="230" y="52.5">C49</text>
<text x="247.8" y="52.5">C50</text>
<text x="261.5" y="52.5">C51</text>
<text x="230" y="55.3">10uF</text>
<text x="247.8" y="55.3">0.1uF</text>
<text x="261.5" y="55.3">0.1uF</text>
<text x="108.7" y="71.8">FB4</text>
<text x="35.2" y="75.9">U1-4</text>
<text x="124.4" y="81.3">C52</text>
<text x="151.8" y="81.3">C53</text>
<text x="165.5" y="81.3">C54</text>
<text x="124.4" y="84.1">10uF</text>
<text x="151.8" y="84.1">0.1uF</text>
<text x="165.5" y="84.1">0.1uF</text>
<text x="160.3" y="114.3">C59</text>
<text x="160.3" y="117">0.1uF</text>
<text x="250.5" y="115.6">FB5</text>
<text x="18.8" y="125.5">BTN4</text>
<text x="34.4" y="122.5">R3</text>
<text x="34.4" y="125.8">10K</text>
<text x="42.9" y="122.5">R4</text>
<text x="42.9" y="125.8">10K</text>
<text x="234.7" y="125">C60</text>
<text x="248.4" y="125">C61</text>
<text x="234.7" y="128.2">0.1uF</text>
<text x="248.4" y="128.2">10uF</text>
<text x="55.8" y="132.1">U1-3</text>
<text x="149.1" y="132.1">U8</text>
<text x="33" y="141.9">R45</text>
<text x="44.2" y="141.9">1K</text>
<text x="121.6" y="140.3">R5</text>
<text x="133.9" y="140.3">24R</text>
<text x="149.1" y="148.5">EPCS4</text>
<text x="231.4" y="148.5">Y2</text>
<text x="20.1" y="154.1">R6</text>
<text x="20.1" y="157.3">470R</text>
<text x="121.1" y="159.5">R7</text>
<text x="132" y="159.5">R8</text>
<text x="143" y="159.5">R9</text>
<text x="121.1" y="162.8">10K</text>
<text x="132" y="162.8">10K</text>
<text x="143" y="162.8">10K</text>
<text x="231.4" y="162.3">50MHz</text>
<text x="21.5" y="169.1">LD11</text>
<text x="27" y="178.7">Q1</text>
<text x="53.6" y="177.3">R10</text>
<text x="26.2" y="181.2">NPN</text>
<text x="38.8" y="181.2">R11</text>
<text x="53.6" y="180.6">10K</text>
<text x="115.6" y="184.2">R12</text>
<text x="31.1" y="188.3">R13</text>
<text x="31.1" y="191.1">1M</text>
<text x="39.3" y="186.9">1K</text>
<text x="115.6" y="187.5">1K</text>
</g>
<g font-size="2.5" fill="#004080">
<text x="33.8" y="26.8">VCCINT</text>
<text x="33.8" y="29.5">VCCINT</text>
<text x="33.8" y="24">VCCINT</text>
<text x="54.9" y="24">VCCIO1</text>
<text x="54.9" y="26.8">VCCIO2</text>
<text x="54.9" y="29.5">VCCIO3</text>
<text x="33.8" y="32.2">VCCINT</text>
<text x="33.8" y="35">VCCINT</text>
<text x="54.9" y="32.2">VCCIO3</text>
<text x="54.9" y="35">VCCIO4</text>
<text x="33.8" y="37.7">VCCINT</text>
<text x="33.8" y="40.5">VCCINT</text>
<text x="54.9" y="37.7">VCCIO4</text>
<text x="54.9" y="40.5">VCCIO5</text>
<text x="33.8" y="43.2">VCCINT</text>
<text x="54.9" y="43.2">VCCIO6</text>
<text x="54.9" y="45.9">VCCIO7</text>
<text x="54.9" y="48.7">VCCIO7</text>
<text x="54.9" y="51.4">VCCIO8</text>
<text x="54.9" y="54.2">VCCIO8</text>
<text x="33.8" y="62.4">VCCA1</text>
<text x="33.8" y="65.2">VCCA2</text>
<text x="50" y="62.4">VCCD_PLL1</text>
<text x="50" y="65.2">VCCD_PLL2</text>
<text x="36.6" y="80.2">GND</text>
<text x="36.6" y="83">GND</text>
<text x="55.8" y="80.2">GND</text>
<text x="55.8" y="83">GND</text>
<text x="36.6" y="85.7">GND</text>
<text x="36.6" y="88.5">GND</text>
<text x="55.8" y="85.7">GND</text>
<text x="55.8" y="88.5">GND</text>
<text x="36.6" y="91.2">GND</text>
<text x="36.6" y="93.9">GND</text>
<text x="55.8" y="91.2">GND</text>
<text x="36.6" y="96.7">GND</text>
<text x="36.6" y="99.4">GND</text>
<text x="36.6" y="102.2">GND</text>
<text x="36.6" y="104.9">GND</text>
<text x="52.8" y="102.2">GNDA1</text>
<text x="52.8" y="104.9">GNDA2</text>
<text x="57.1" y="136.5">NSTATUS</text>
<text x="80.2" y="136.5">NCSO</text>
<text x="150.4" y="136.5">nCS</text>
<text x="161.7" y="136.5">VCC</text>
<text x="57.1" y="139.2">NCONFIG</text>
<text x="79.4" y="141.9">DATA0</text>
<text x="80.8" y="139.2">DCLK</text>
<text x="150.4" y="141.9">DATA</text>
<text x="150.4" y="139.2">DCLK</text>
<text x="161.7" y="139.2">VCC</text>
<text x="161.7" y="141.9">VCC</text>
<text x="57.1" y="144.7">NCE</text>
<text x="80.3" y="144.7">ASDO</text>
<text x="150.4" y="144.7">ASDI</text>
<text x="161.4" y="144.7">GND</text>
<text x="57.1" y="150.2">CONF_DONE</text>
<text x="82.4" y="155.7">TCK</text>
<text x="232.7" y="153">VCC</text>
<text x="243" y="153">EN</text>
<text x="57.1" y="158.4">MSEL0</text>
<text x="57.1" y="161.2">MSEL1</text>
<text x="82.1" y="158.4">TDO</text>
<text x="82.2" y="161.2">TMS</text>
<text x="232.7" y="158.4">OUT</text>
<text x="241" y="158.4">GND</text>
<text x="57.1" y="163.9">MSEL2</text>
<text x="83.4" y="163.9">TDI</text>
</g>
<text font-size="2.5" fill="#00f" x="16.3" y="136.7">CONFIG</text>
<g font-size="2.5" fill="#f00">
<text x="103" y="134.4">AS_nCSO</text>
<text x="103" y="137.1">AS_DCLK</text>
<text x="103" y="139.8">AS_DATA0</text>
<text x="103" y="142.6">AS_ASDI</text>
<text x="33" y="148.1">CONF_DONE</text>
<text x="160.8" y="172.1">JTAG_TDO</text>
<text x="160.8" y="169.4">JTAG_TCK</text>
<text x="160.8" y="174.6">JTAG_TMS</text>
<text x="160.8" y="177.3">JTAG_TDI</text>
<text x="61.8" y="182.4">CONF_DONE</text>
</g>
<g font-size="2.5" fill="#f0f">
<text x="55.8" y="167.8">MSEL[2:0]=010--&gt;Standard POR Delay,</text>
<text x="55.8" y="170.3">3.3V Configuration Voltage</text>
<text x="31.1" y="193.8">DNI</text>
</g>
<text font-size="2.4" x="224.5" y="195.7">SHEET</text>
<g font-size="2.3" fill="#00f">
<text x="192.4" y="158">(P91) CLK_50M</text>
<text x="21.5" y="171.5">Green</text>
</g>
<g font-size="2">
<text x="35.2" y="8.5">5</text>
<text x="87.3" y="8.5">4</text>
<text x="139.4" y="8.5">3</text>
<text x="191.5" y="8.5">2</text>
<text x="243.6" y="8.5">1</text>
<text x="7.1" y="34.9">D</text>
<text x="270.5" y="34.9">D</text>
<text x="7.1" y="82.9">C</text>
<text x="270.5" y="82.9">C</text>
<text x="7.1" y="130.9">B</text>
<text x="270.5" y="130.9">B</text>
<text x="7.1" y="178.9">A</text>
<text x="270.5" y="178.9">A</text>
<text x="35.2" y="203.2">5</text>
<text x="87.3" y="203.2">4</text>
<text x="139.4" y="203.2">3</text>
<text x="191.5" y="203.2">2</text>
<text x="243.6" y="203.2">1</text>
</g>
</svg>
